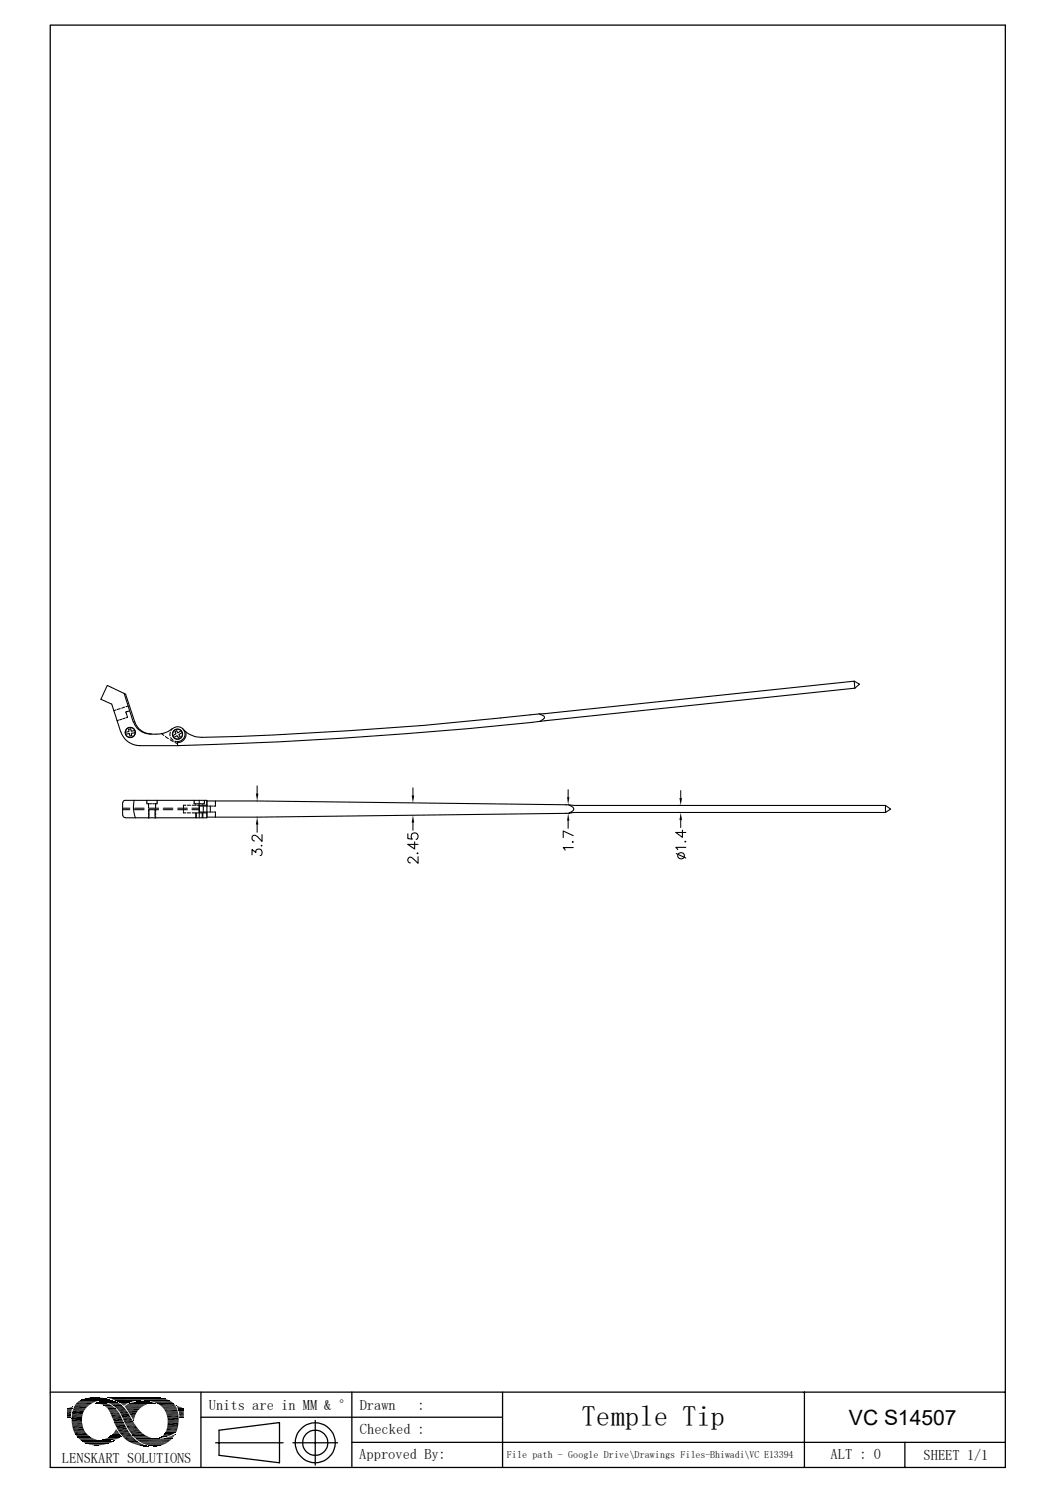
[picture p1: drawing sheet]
<svg xmlns="http://www.w3.org/2000/svg" width="210mm" height="297mm" viewBox="0 0 210 297" stroke-linecap="round" stroke-linejoin="round" font-family="sans-serif">
<g fill="none" stroke="#000" stroke-width=".21">
<path d="M24.7 137.9l1.8 5.7M169.9 135.5l1 .6-.9 .8M170 136.9l-61.6 6.5a901.7 901.7 0 0 1-73.1 4.9v-.7l-.5-.2M170 136.9l-.1-1.4-62.7 6.5M23.1 141.2l-.5 .2M23.6 143.3l-.3 .1M23.9 141l-.6 .1M24 145.6a4 4 0 0 0 3.8 2.7h7.5M24.2 143.1l-.4 .1M24.4 159.7v2.5M24.4 159.7a.44 .44 0 0 1 .5-.5h16.2v3.5h-16.2M24.8 140.7l-.6 .2"/>
<path d="M24.8 142.9l-.4 .1M25.1 141.9l.1 .2M25.1 141.6h-.1l.1 .2M25.2 142.2l.1 .3M25.3 142.5l.1 .2-.3 .1M25.4 141.5l-.2 .1M25.5 140.5l-.4 .1M25.6 145.1l.1 .4-.8 .2M25.6 141.5h-.2M25.8 141.4h-.1M26 145l-.4 .1M26 145l.1 .5 .7-.2"/>
<path d="M26.5 143.6a3.5 3.5 0 0 0 3.3 2.4 5.6 5.6 0 0 0 4.5-1.1M26.7 159.2l-.2 1.8 .4 1.7M26.8 143.6l-1.8-5.5-3.7-1.7-1.2 2.7 2.1 1 1.8 5.5M26.8 143.6a3.5 3.5 0 0 0 3.3 2.4M26.9 145.8l-.8 .1 .1 .4-.2 .1h-.2l-.1-.5-.7 .1M29.2 159.8l.3 .1M29.2 159.2v.1M29.2 159.4v.1M29.2 159.6v.1M29.5 159.9v.2M29.7 159.9h.4M30.4 159.9h.3"/>
<path d="M30.9 159.9v.2M31.2 159.8l-.3 .1M31.2 159.2v.1M31.2 159.4v.1M31.2 159.6v.1M32.1 146l.5 .3M32.9 146.5l.6 .4M33.8 147.2l.7 .3M33.9 145.7l-.1 .7M34 146.7l.5 .6M34.3 144.9l-.3 .4M34.4 144.9a1.48 1.48 0 0 1 2.3 .7 1.48 1.48 0 0 1-1.4 1.9"/>
<path d="M34.8 147.7l.5 .3M36 145.4l-.7 .4-.2-.4-.1 .1-.2 .1 .2 .4-.7 .4M36.2 145.7l-.6 .4 .2 .4-.2 .1-.1 .1-.3-.4-.7 .4M36.9 145.5a1.69 1.69 0 0 1-1.6 2.2M38.6 159.8l.3 .1M38.6 159.2v.1M38.6 159.4v.1M38.6 159.6v.1M38.9 159.9v.3M39.1 159.9h.4M39.6 159.2v3.5M39.8 159.9h.3"/>
<path d="M40.3 159.9v.3M40.6 159.2v.1M40.6 159.4v.1M40.6 159.6v.1M40.6 159.8l-.3 .1M41.1 159.3h10l62 .8M42.8 159.3v.2M42.8 159.6v.2M42.8 159.9v.2M107.2 142a753 753 0 0 1-67.6 4.6l-1-.1-1-.5-1.2-1M107.2 142l.4 .2a.48 .48 0 0 1 .6 .2 .48 .48 0 0 1-.1 .6l-.7 .5M24.4 161.1h1.4"/>
<path d="M24.4 160.8h1.4M24.4 162.2a.44 .44 0 0 0 .5 .4M26.8 161.1h1.9M26.8 160.8h1.9M29.5 160.4v.4M29.5 160.2v.1M29.5 161v.5M29.5 161.7v.5M29.5 162.4v.3M29.6 160.8h1.9M29.6 161.5v.3M29.6 162v.3"/>
<path d="M29.6 162.5v.2M30.8 161.1v.2M30.8 161.5v.3M30.8 162v.3M30.8 162.5v.2M30.9 160.4v.4M30.9 160.2v.1M30.9 161v.5M30.9 161.7v.5M30.9 162.4v.3M31.5 161.1h-1.9v.2M32.5 161.1h1.9"/>
<path d="M32.5 160.8h1.9M35.3 161.1h2M35.3 160.8h2M36.5 160.6v.3M36.5 161v.3M36.5 161.5v.2h.5M37 160.2h-.5v.2M37.3 161.7h.6M37.3 160.2h.6M38.2 161.1h1.4M38.2 160.8h1.4M38.2 161.7h.7"/>
<path d="M38.2 160.2h.7M38.9 161.7v.1M38.9 161.9v.2M38.9 162.3v.2M38.9 162.6v.1M39 161.7v.1M39 161.9v.2M39 162.3v.2M39 162.6v.1M39.2 161.7h1.9M39.2 160.2h1.9M39.6 161.5h1.8"/>
<path d="M39.6 160.4h1.8M40.2 161.7v.1M40.2 161.9v.2M40.2 162.3v.2M40.2 162.6v.1M40.3 162.6v.1M40.3 161.7v.1M40.3 161.9v.2M40.3 162.3v.2M40.4 160.4v.1M40.4 160.7v.2M40.4 161v.2"/>
<path d="M40.4 161.4v.1M41.6 160.4h.3M41.6 161.5h.3M41.8 160.4v.1M41.8 160.7v.2M41.8 161v.2M41.8 161.4v.1M42.1 160.4h.3M42.1 161.5h.3M42.6 161.5h.2v.2M42.8 160.2v.2h-.2M42.8 161.8v.2"/>
<path d="M42.8 162.1v.2M42.8 162.4v.2M50.1 170.1v-1.1l.8 .6a.64 .64 0 0 1 .7-.7 .64 .64 0 0 1 .5 .9l-.1 .3-.3 .1M52 168.1l.1 .1h-.2M52.1 166v1.4l-.9-1a.67 .67 0 0 0-1-.1l-.1 .6 .5 .4M81.1 165.9v.9l.9 .1a.7 .7 0 0 1 0-1 .7 .7 0 0 1 1 .1 .7 .7 0 0 1-.2 1M82.5 167.5v1.4l-1.4-.9h2M83 169.7l.1 .1h-.2M83.1 170.4v1.3l-1.2-1.1a.48 .48 0 0 0-.8 .3l.1 .6 .4 .2M113.1 160.1l.4 .2a.58 .58 0 0 1 .6 .5 .58 .58 0 0 1-.4 .7l-.6 .3 1-.2h62M113.1 160.1l1 .1h62M113.1 161.8l-62 .8h-10"/>
<path d="M113.9 167.4v.2l-.1-.1M114 168.6h-2l.4 .5M114 166.2l-2-.9v1.3M134.5 169.8l1.9 .9M135.7 165.1v1.5l-1.3-1h2M136.3 167.3v.2l-.1-.1M136.4 168.6h-2l.4 .4M176.1 160.2l1 .8-1 .6M176.1 160.2v1.4M14.9 279.5h3M22.1 279.5h2.1M32.2 279.9h2.9"/>
<path d="M14.3 281.7h2.1M14.5 280.4h2.5M15.2 285.7h2.7M24 285.4h2.1M24.4 285.9h2.1M24.9 286.4h2.1M25.1 286.6h2.2M25.4 284.2h2.2M33 281.1h2.4M33.2 284.1h2.1"/>
<circle cx="25.9" cy="145.7" r=".98"/>
<circle cx="25.9" cy="145.7" r="1.02"/>
<circle cx="35.3" cy="146.1" r=".98"/>
<circle cx="35.3" cy="146" r="1.02"/>
<circle cx="135.4" cy="170.2" r=".67"/>
</g>
<g fill="none" stroke="#000" stroke-width=".2">
<path d="M51.1 156.3v1.6M82.1 156.7v1.5M113 157.1v1.5M135.4 157.3v1.4M51.1 164v1.6M82.1 163.7v1.5M112.5 160.1h.1M112.5 161.8h.1M113 163.3v1.5M134.9 160.2h.4M134.9 161.6h.4M135.4 163.2v1.4"/>
<path d="M14.7 279.9h2.6M15 279.4h3M15.2 279.1h3.4M15.3 279h3.5M15.5 278.8h3.7M15.7 278.7h3.7M15.7 278.7h3.9M15.9 278.6h4M16 278.6h4.1M16 278.5h4.4M16.2 278.5h4.3M16.4 278.4h5.4"/>
<path d="M16.5 278.3h5.1M16.7 278.3h4.7M16.9 278.2h4.3M17.1 278.2h3.9M17.5 278.1h3M17.6 278.1h2.9M19 279.2h2.2M19.1 279.2h2.2M19.7 278.8h3.2M19.8 278.8h2.9M19.9 278.7h2.7M20.2 278.7h2.2"/>
<path d="M20.3 278.9h2.7M20.6 279h2.7M21.3 279h2M21.3 279.1h2.4M21.3 278h10.3M21.4 278.1h10.6M21.5 278.1h11M21.8 278h7.4M21.8 278.2h10.9M21.8 278.4h-5.6M21.9 279.3h2.1M22 278.3h10.9"/>
<path d="M22.2 278.3h10.8M22.3 278.4h10.9M22.5 278.4h10.8M22.6 278.5h10.8M22.7 278.5h10.9M22.8 278.6h5.1M22.9 278.6h4.4M23 278.7h4.2M23.2 278.8h3.3M23.5 278.9h2.7M23.5 278.9h2.5M23.7 279h2.1"/>
<path d="M24.8 279.8h3.7M24.8 279.8h3.5M24.8 279.9h3.4M24.9 279.7h3.8M25 279.6h3.7M25.1 279.5h4M25.4 279.4h3.8M25.4 279.3h4.2M25.7 279.2h4.2M26 279.1h4.8M26.2 279h4.4M26.2 279h4.2"/>
<path d="M26.6 278.9h3.5M26.8 278.9h3.1M27.1 278.8h2.6M28.7 278.6h5M29.3 278.6h4.4M29.4 278.7h4.5M30.1 278.8h4M30.4 278.9h3.8M30.7 279h3.7M30.8 279.2h-5M31 279.1h3.5M31.2 279.2h3.3"/>
<path d="M31.7 279.5h3.1M31.9 279.7h3M32.1 279.8h2.9M14.3 282.3h2M14.3 282.8h2M14.3 283h2M14.3 283.1h2M14.3 283.5h2.1M14.4 281h2.2M14.5 280.5h2.3M14.5 284.2h2.1M14.6 284.7h2.3"/>
<path d="M15 285.3h2.3M15.3 285.8h2.6M15.4 285.9h2.6M15.4 285.9h2.8M15.5 286h2.8M15.6 286.1h2.9M15.7 286.2h2.9M15.7 286.3h3.3M15.9 286.4h3.1M15.9 286.4h3.6M16 286.6h3.9M16.2 286.6h3.7"/>
<path d="M16.2 286.6h4.2M16.3 286.7h5.2M16.3 286.8h6.3M16.6 286.9h5.8M16.6 286.9h5.7M16.7 287h5.5M16.9 287h5M17 287.1h4.8M17.1 287.1h4.6M17.1 287.2h4.5M17.4 287.3h4M17.7 287.3h3.2"/>
<path d="M17.9 287.4h2.8M20.3 286.4h2.2M20.5 286.3h2.6M20.7 286.3h2.6M20.9 286.2h2.6M21.1 286.2h2.5M21.2 286.1h2.6M21.5 285.9h2.5M21.5 286h2.3M21.8 285.8h2.3M21.9 285.7h2.2M22 285.7h2"/>
<path d="M22 285.6h2M22.9 286.4h-2.7M24.1 285.8h-2.3M25.1 280.2h2.7M25.4 280.6h2M25.4 286.8h2.1M25.5 284.4h2.2M25.8 284.8h2.2M26.1 285.2h2.4M26.3 285.5h2.5M26.3 285.5l2.7 .1M26.4 285.6h2.7"/>
<path d="M26.5 285.7h2.8M26.5 285.8h3.1M26.7 285.9h3.1M26.8 286h3.2M26.8 286h3.3M26.8 286.1h3.7M27 286.2h4.1M27.1 286.2l7.1 .1M27.1 286.3h7M27.6 286.7h6.1M27.8 286.9h5.7M27.9 286.9h5.5"/>
<path d="M28 287h5.3M28.2 287.1h5M28.5 287.2h4.4M28.8 287.3h3.9M29 287.5h3.4M29.5 287.5h2.6M29.6 287.6h2.4M31.7 286.2h2.5M32.4 280.1h2.7M32.5 280.2h2.7M32.6 280.3h2.6M32.6 280.4h2.6"/>
<path d="M32.7 280.5h2.6M32.8 285h2.1M32.9 285h2.1M32.9 280.9h2.5M32.9 284.9h2.2M32.9 284.9h2.1M32.9 284.8h2.2M33 284.7h2.1M33 284.6h2.2M33.1 284.5h2.1M33.1 284.6h2.1M33.1 281.5h2.4"/>
<path d="M33.2 283.9h2.2M33.3 282h2.2M33.4 282.5h2.1M33.4 282.9h2.1M33.4 283h2.1"/>
</g>
<g fill="#000">
<path d="M50.9 157.9h.5l-.3 1.4zM81.9 158.2h.5l-.3 1.5zM112.8 158.6h.4l-.2 1.5zM135.1 158.7h.5l-.2 1.5zM51.1 162.6l.3 1.4h-.5zM82.1 162.2l.3 1.5h-.5zM113 161.8l.2 1.5h-.4zM135.4 161.6l.2 1.6h-.5zM13.8 280h.6zM14 280h.4zM14.3 279.9h.1zM18.1 278h1.8z"/>
<path d="M18.7 278h1.2zM18.7 278h.6zM19.1 279.1h2zM19.2 279.1h1.9zM19.2 279.1h1.8zM19.2 279.1h1.7zM19.3 279.1h1.6zM19.3 279.1h1.5zM19.4 279.1h1.4zM19.5 279.1h1.1zM19.4 279.1h1.3zM19.5 279.1h1.2z"/>
<path d="M19.6 279.1h1zM19.6 279.2h1.7zM19.6 279.2l1.9 .1zM19.7 278.8h.2zM19.6 279.1h.9zM19.8 279.1h.7zM20 279.3l1.7 .1zM19.8 279.1h.5zM20.1 279l.2 .1zM20.1 279h.1zM20.2 279.4h1.6zM20.4 279.4l1.7 .2h-1.5z"/>
<path d="M20.4 279.4h1.4l.3 .2zM20.5 278.7h1.8zM20.5 278.7h1.7zM20.6 278.6l1.6 .1zM20.6 279.6h1.5zM20.7 279.6l1.7 .1h-1.5zM20.7 279.6h1.4l.3 .1zM20.6 278.6h1.4zM20.9 278.6h1.1zM20.9 279.7l1.6 .1zM20.9 278.6h.8zM21 278.6h.7z"/>
<path d="M21 279.8l1.7 .2h-1.5zM21 279.8h1.5l.2 .2zM21.2 278.6h.3zM21 278.6h.6zM21.2 278.6h.4zM21.2 280h1.5zM21.5 278.4h.3zM21.8 279.2h1.9zM22.4 279.6h1.9zM22.5 279.6h1.8zM22.5 279.6l1.8 .1zM22.6 279.7l2 .2h-1.7z"/>
<path d="M22.6 279.7h1.7l.3 .2zM22.9 279.9l1.9 .2h-1.7zM22.9 279.9h1.7l.2 .2zM23.7 279l1.9 .1zM23.8 279.1h1.8zM23.8 279.1h1.6zM24 279.1h1.4zM24 279.1l1.3 .1zM24 279.2l1 .2h-.7zM24 279.2h1.3l-.3 .2zM24.3 279.4l.6 .1zM24.3 279.4h.7z"/>
<path d="M24.4 279.5l.3 .1zM24.4 279.5h.5zM24.6 279.6v.1zM24.6 279.6h.1zM27.4 278.8h2zM27.9 278.8h1.5zM27.9 278.8h1.1zM28 278.8h1zM28 278.8h.9zM30.4 279.2h.4zM30.4 279.2h.5zM30.7 279.2h.2z"/>
<path d="M30.9 278h.2zM35.1 279.7h.2zM35.1 279.7h.3zM35.2 279.7l.4 .1zM35.2 279.8l.8 .2h-.7zM35.2 279.8l.8 .2zM35.3 280l1 .1h-1zM35.3 280h.7l.3 .1zM13.3 280.2h1.1zM13.3 280.2l1 .1zM13.3 280.3l1 .1h-1zM13.3 280.3h1v.1z"/>
<path d="M13.3 280.4l.9 .2h-.9zM13.3 280.4h1l-.1 .2zM13.3 280.6l.9 .2h-.9zM13.3 280.6h.9v.2zM13.3 280.8h.9zM13.3 280.8l.8 .5h-.8zM13.3 280.8h.9l-.1 .5zM13.3 281.3l.8 .4h-.8zM13.3 281.3h.8v.4zM13.3 281.7h.8zM13.3 281.7l.8 .2h-.8zM13.3 281.7h.8v.2z"/>
<path d="M13.3 281.9h.8zM13.3 281.9l.8 .1zM13.4 280.2h1zM13.7 280.1l.7 .1zM13.7 280.1h.7zM14.3 282.3l2 .4h-2zM14.3 282.3h2v.4zM18.3 287.4l1.9 .1zM18.3 287.4h1.9zM18.4 287.5h1.1zM18.4 287.5h1.8zM18.9 287.5h.6z"/>
<path d="M19.1 287.5h.4zM20.4 286.4l1.9 .1zM20.4 286.4h2zM20.6 286.5h1.5zM20.6 286.5h1.7zM20.7 286.5h1.1zM20.7 286.5h1.4zM21 286.5h.6zM21 286.5h.8zM21.3 280l1.7 .2h-1.5zM21.3 280h1.4l.3 .2zM21.3 286.5h.3z"/>
<path d="M21.4 286.5h.2zM21.5 280.2h1.5zM21.5 280.2l1.7 .3h-1.6zM21.5 280.2h1.5l.2 .3zM21.6 280.5h1.6zM21.6 280.5l1.8 .2h-1.7zM21.6 280.5h1.6l.2 .2zM21.7 280.7l1.8 .1h-1.7zM21.7 280.7h1.7l.1 .1zM21.8 280.8l1.8 .2h-1.7zM21.8 280.8h1.7l.1 .2zM21.9 281l1.8 .1z"/>
<path d="M21.9 281.1l1.9 .2h-1.8zM21.9 281.1h1.8l.1 .2zM21.5 286.7h1.1zM21.9 286.7h.7zM22 281.3l1.8 .1zM22 286.7h.6zM22.1 281.4l1.9 .3h-1.8zM22.1 281.4h1.7l.2 .3zM22.1 285.6l1.9 .1zM22.1 285.6h1.9zM22.2 281.7l1.9 .2h-1.8zM22.2 281.7h1.8l.1 .2z"/>
<path d="M22.2 285.5l1.8 .1zM22.2 285.5h1.7zM22.2 286.7h.5zM22.3 281.9l1.9 .3h-1.8zM22.3 281.9h1.8l.1 .3zM22.3 286.7h.4zM22.4 286.7h.3zM22.4 282.2l2.1 .5h-1.9zM22.4 282.2h1.8l.3 .5zM22.4 285.3h1.4zM22.4 285.3l1.5 .2h-1.7zM22.4 285.3h1.4l.1 .2z"/>
<path d="M22.6 285.2l1.2 .1h-1.4zM22.6 285.2h1.1l.1 .1zM22.6 286.6h.2zM22.6 282.7l1.9 .1zM22.7 282.8l1.9 .1zM22.7 282.9l1.9 .1zM22.7 285l1 .2h-1.1zM22.7 285h.9l.1 .2zM22.7 283h1.9zM22.7 283l2 .2h-1.9zM22.7 283h1.9l.1 .2zM22.7 284.9l.9 .1z"/>
<path d="M22.8 283.2l2 .2h-1.9zM22.8 283.2h1.9l.1 .2zM22.9 284.7l.6 .2h-.8zM22.9 284.7h.5l.1 .2zM22.6 286.6h.3zM22.9 283.4l2.2 .7h-1.9zM22.9 283.4h1.9l.3 .7zM22.9 284.6l.5 .1h-.5zM22.9 284.6l.5 .1zM23 284.4h.2zM23 284.4l.3 .2h-.4zM23 284.4l.3 .2z"/>
<path d="M23.1 284.4h.1zM23.1 280.1l1.8 .2h-1.5zM23.1 280.1h1.7l.1 .2zM23.4 280.3l1.8 .4h-1.6zM23.4 280.3h1.5l.3 .4zM23.6 280.7l1.7 .1zM23.7 280.8l1.9 .4h-1.6zM23.7 280.8h1.6l.3 .4zM24 281.2l1.6 .1zM24 281.3l2 .7h-1.7zM24 281.3h1.6l.4 .7zM24.3 282l1.8 .2h-1.7z"/>
<path d="M24.3 282h1.7l.1 .2zM24.4 282.2l2 .4h-1.8zM24.4 282.2h1.7l.3 .4zM24.6 282.6l1.8 .1zM24.6 282.7l2 .3h-1.8zM24.6 282.7h1.8l.2 .3zM24.8 283l1.9 .2h-1.8zM24.8 283h1.8l.1 .2zM24.9 283.2h1.8zM24.9 283.2l1.9 .1zM24.9 283.3h1.9zM25 283.3l1.9 .1z"/>
<path d="M25 283.4l2 .1h-1.9zM25 283.4h1.9l.1 .1zM25.1 283.5l1.9 .1zM25.4 280.6l2 .1zM25.4 280.7l1.7 .4h-1.4zM25.4 280.7h2l-.3 .4zM25.7 281.1l1.2 .4h-.9zM25.7 281.1h1.4l-.2 .4zM25.7 286.9h1.8zM25.8 286.9l2 .1h-1.7zM25.8 286.9h1.7l.3 .1zM26 281.5l.9 .1z"/>
<path d="M26 281.6l.8 .3h-.6zM26 281.6h.9l-.1 .3zM26.1 287l1.9 .1h-1.6zM26.1 287h1.7l.2 .1zM26.2 281.9l.5 .2h-.4zM26.2 281.9h.6l-.1 .2zM26.3 282.1l.4 .1h-.3zM26.3 282.1h.4v.1zM26.4 282.2l.2 .3zM26.4 282.2h.3l-.1 .3zM26.4 287.1l1.7 .1zM26.5 282.5l.1 .1z"/>
<path d="M26.5 287.2l1.8 .1zM26.8 287.3l1.9 .2h-1.2zM26.8 287.3h1.5l.4 .2zM27.5 287.5h1.3zM27.6 287.5l1.4 .1zM28 287.6h1zM28.1 287.6h.9zM28.1 287.6h1zM28.1 287.6l1.1 .1zM28.2 287.7h1.1zM28.5 287.7h.9zM28.5 287.7h1z"/>
<path d="M28.8 287.7h.7zM28.9 287.7h.6zM29.1 287.7h.4zM29.2 287.7h.3zM29.3 287.7h.2zM29.6 287.5l2 .2zM30.2 287.7h1.3zM30.2 287.7h1.4zM30.4 287.7h1zM30.4 287.7h1.1zM30.5 287.7h.7zM30.5 287.7h.9z"/>
<path d="M30.7 287.7h.5zM30.8 287.7h.4zM31.8 286h.2zM31.8 286h.1zM31.8 286h.4zM31.9 286h.5zM31.9 285.9l.5 .1zM31.9 285.9h.7zM32.1 285.8h.8zM32.1 285.8h.9zM32.1 285.8h1zM32.2 285.8h.9z"/>
<path d="M32.3 286.2h1.9zM32.2 285.8l.2-.2 .7 .2zM32.4 285.6h1.3l-.6 .2zM32.5 285.5l1.2 .1zM32.5 285.5h1.3zM32.6 286.1h1.6zM32.7 285.2l1.1 .3h-1.3zM32.7 285.2h1.8l-.7 .3zM32.7 286.1h1.5zM32.7 285.2h1.8zM32.8 285l2 .1zM32.8 285.1h2z"/>
<path d="M32.8 285.1l1.7 .1h-1.8zM32.8 285.1h2l-.3 .1zM32.8 286.1h1.5zM33.1 286h1.3zM33.2 286h1.2zM33.4 283l2 .5h-2.1zM33.4 283h2.1l-.1 .5zM33.4 285.9h1zM33.6 285.8h.9zM33.7 285.8h.8zM33.9 285.7h.6zM34 285.7h.6z"/>
<path d="M34.1 285.7h.5zM34.1 285.7l.3-.2 .2 .2zM34.4 285.5h.3l-.1 .2zM34.4 285.5l.3-.1v.1zM34.7 285.4v.1zM35.3 280.1l1.1 .1zM35.3 280.2h1.2zM35.3 280.2l1.2 .1zM35.4 280.3l1.1 .1h-1.1zM35.4 280.3h1.1v.1zM35.4 280.4h1.1zM35.5 280.4l1 .2h-1z"/>
<path d="M35.5 280.4h1v.2zM35.5 280.6h1zM35.5 280.6l1 .1zM35.6 280.7l.9 .1zM35.6 280.8l.9 .3h-.9zM35.6 280.8h.9v.3zM35.6 281.1h.9zM35.6 281.1l.9 .4h-.8zM35.6 281.1h.9v.4zM35.7 281.5l.8 .1zM35.7 281.6l.8 .2h-.8zM35.7 281.6h.8v.2z"/>
<path d="M35.7 281.8l.8 .2h-.8zM35.7 281.8h.8v.2zM35.7 282h.8zM35.7 282l.8 .1zM35.8 282.1h.7zM35.9 282.1h.6zM36 282.1h.5zM36.4 282.1h.1z"/>
</g>
<g fill="none" stroke="#000" stroke-width=".25">
<path d="M10 5h189.9v286.9h-189.9zM10 276.9h189.9M14.7 279.7h2.9M15.1 279.2h3.3M31.4 279.4h3.4M40 276.9v15M70 276.9v15M99.9 276.9v15M160 276.9v15M14.3 281.5h2.1M14.3 283.3h2.1M14.7 284.9h2.4"/>
<path d="M15 285.5h2.6M24.6 286.1h2.2M24.9 280.1h3.2M25.1 283.8h2.1M25.3 284h2.1M26.1 285.4h2.7M27.2 286.5h6.8M33.1 281.3h2.4M33.1 284.4h2.2M33.4 282.7h2.1M40 281.9h59.9M42.9 287h13.4"/>
<path d="M43.6 284.5l12-1.5v8l-12-1.5zM58.3 287h8.8M62.7 282.6v8.9M70 286.9h129.9M180 286.9v5"/>
<circle cx="62.7" cy="287" r="2.51"/>
<circle cx="62.7" cy="287" r="4"/>
</g>
<path d="M14.4 284h2.2M14.6 280.1h2.7M23.2 284.2h2.1M25.9 285h2.5M33.2 281.8h2.3M33.3 283.7h2.1" fill="none" stroke="#000" stroke-width=".34"/>
<path d="M14.4 283.7h2.1M14.8 285.2h2.5M23.4 284.5h2.1M23.6 284.8h2.1M23.8 285.1h2.1M24.2 285.6h2.1M25.2 280.4h2.6M25.7 284.7h2.3M32.7 280.6h2.6" fill="none" stroke="#000" stroke-width=".3"/>
<path d="M14.3 282.1h2M14.4 280.8h2.4M33.3 282.3h2.2" fill="none" stroke="#000" stroke-width=".42"/>
<path d="M14.3 281.2h2.3M14.5 284.5h2.3" fill="none" stroke="#000" stroke-width=".38"/>
<text font-size="5.7" x="115.6" y="283.6">Temple Tip</text>
<text font-size="4.2" x="168.8" y="283.5">VC S14507</text>
<g font-size="2.9">
<text x="41.5" y="280.6">Units are in MM &amp; °</text>
<text x="71.5" y="280.6">Drawn</text>
<text x="83" y="280.6">:</text>
<text x="71.6" y="285.2">Checked :</text>
<text x="12.3" y="291.1">LENSKART SOLUTIONS</text>
<text x="71.5" y="290.1">Approved By:</text>
<text x="165.2" y="290.3">ALT : 0</text>
<text x="183.7" y="290.4">SHEET 1/1</text>
</g>
<text font-size="2" x="100.8" y="290">File path - Google Drive\Drawings Files-Bhiwadi\VC E13394</text>
</svg>
